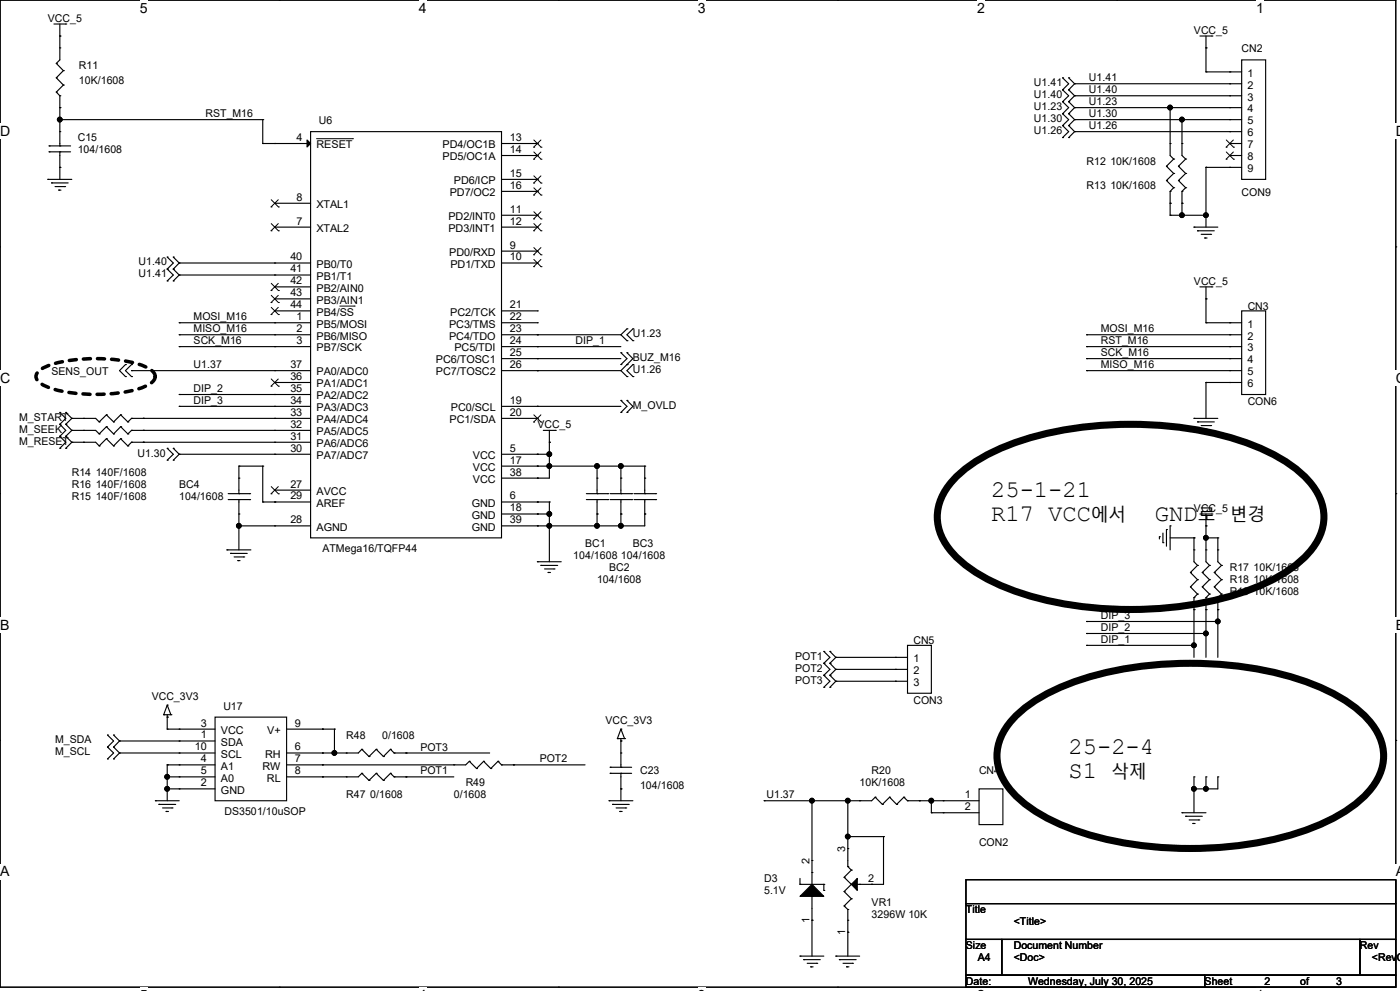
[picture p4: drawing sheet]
<svg xmlns="http://www.w3.org/2000/svg" width="420mm" height="297mm" viewBox="0 0 420 297" stroke-linecap="round" stroke-linejoin="round" font-family="sans-serif">
<path d="M0 0h418.7v295.9h-418.7z" fill="none" stroke="#000" stroke-width=".34"/>
<g fill="#fff">
<path d="M41.9 0h2.4v4.8h-2.4z"/>
<path d="M41.9 295.9h2.4v1.1h-2.4z"/>
</g>
<g fill="#000">
<circle cx="83.8" cy="0" r=".17"/>
<circle cx="83.8" cy="295.9" r=".17"/>
</g>
<g fill="#fff">
<path d="M125.6 0h2.4v4.8h-2.4z"/>
<path d="M125.6 295.9h2.4v1.1h-2.4z"/>
</g>
<g fill="#000">
<circle cx="167.5" cy="0" r=".17"/>
<circle cx="167.5" cy="295.9" r=".17"/>
</g>
<g fill="#fff">
<path d="M209.4 0h2.4v4.8h-2.4z"/>
<path d="M209.4 295.9h2.4v1.1h-2.4z"/>
</g>
<g fill="#000">
<circle cx="251.2" cy="0" r=".17"/>
<circle cx="251.2" cy="295.9" r=".17"/>
</g>
<g fill="#fff">
<path d="M293.1 0h2.4v4.8h-2.4z"/>
<path d="M293.1 295.9h2.4v1.1h-2.4z"/>
</g>
<g fill="#000">
<circle cx="335" cy="0" r=".17"/>
<circle cx="335" cy="295.9" r=".17"/>
</g>
<g fill="#fff">
<path d="M376.9 0h2.3v4.8h-2.3z"/>
<path d="M376.9 295.9h2.3v1.1h-2.3z"/>
<path d="M0 37h3.1v4.7h-3.1z"/>
<path d="M418.7 37h1.3v4.7h-1.3z"/>
<path d="M0 111h3.1v4.7h-3.1z"/>
<path d="M418.7 111h1.3v4.7h-1.3z"/>
</g>
<g fill="#000">
<circle cx="0" cy="74" r=".17"/>
<circle cx="418.7" cy="74" r=".17"/>
</g>
<g fill="#fff">
<path d="M0 184.9h2.9v4.8h-2.9z"/>
<path d="M418.7 184.9h1.3v4.8h-1.3z"/>
</g>
<g fill="#000">
<circle cx="0" cy="148" r=".17"/>
<circle cx="418.7" cy="148" r=".17"/>
</g>
<g fill="#fff">
<path d="M0 258.9h2.9v4.7h-2.9z"/>
<path d="M418.6 258.9h1.4v4.7h-1.4z"/>
</g>
<g fill="#000">
<circle cx="16.9" cy="19" r=".17"/>
<circle cx="17.9" cy="10.8" r=".17"/>
<circle cx="17.9" cy="14.4" r=".17"/>
<circle cx="19.7" cy="7.2" r=".17"/>
<circle cx="361.8" cy="14.4" r=".17"/>
<circle cx="363.6" cy="10.8" r=".17"/>
<circle cx="16.9" cy="23.3" r=".17"/>
<circle cx="16.9" cy="27.6" r=".17"/>
<circle cx="17.9" cy="28.7" r=".17"/>
<circle cx="17.9" cy="35.9" r=".17"/>
<circle cx="17.9" cy="32.3" r=".17"/>
<circle cx="17.9" cy="39.5" r=".17"/>
<circle cx="19" cy="21.2" r=".17"/>
<circle cx="19" cy="25.5" r=".17"/>
<circle cx="78.8" cy="35.9" r=".17"/>
<circle cx="318.8" cy="26.9" r=".17"/>
<circle cx="318.8" cy="30.5" r=".17"/>
<circle cx="318.8" cy="23.3" r=".17"/>
<circle cx="318.8" cy="34.1" r=".17"/>
<circle cx="318.8" cy="37.6" r=".17"/>
<circle cx="320.6" cy="26.9" r=".17"/>
<circle cx="320.6" cy="30.5" r=".17"/>
<circle cx="320.6" cy="23.3" r=".17"/>
<circle cx="320.6" cy="34.1" r=".17"/>
<circle cx="320.6" cy="37.6" r=".17"/>
<circle cx="322.4" cy="39.5" r=".17"/>
<circle cx="322.4" cy="35.9" r=".17"/>
<circle cx="322.4" cy="28.7" r=".17"/>
<circle cx="322.4" cy="25.1" r=".17"/>
<circle cx="322.4" cy="32.3" r=".17"/>
<circle cx="351" cy="32.3" r=".17"/>
<circle cx="354.6" cy="35.9" r=".17"/>
<circle cx="361.8" cy="21.5" r=".17"/>
<circle cx="368.9" cy="21.5" r=".17"/>
<circle cx="368.9" cy="39.5" r=".17"/>
<circle cx="368.9" cy="25.1" r=".17"/>
<circle cx="368.9" cy="28.7" r=".17"/>
<circle cx="368.9" cy="35.9" r=".17"/>
<circle cx="368.9" cy="32.3" r=".17"/>
<circle cx="14.4" cy="53.8" r=".17"/>
<circle cx="14.7" cy="43.7" r=".17"/>
<circle cx="14.7" cy="45.5" r=".17"/>
<circle cx="15.5" cy="54.8" r=".17"/>
<circle cx="17.6" cy="57" r=".17"/>
<circle cx="17.9" cy="50.2" r=".17"/>
<circle cx="17.9" cy="43.7" r=".17"/>
<circle cx="17.9" cy="45.5" r=".17"/>
<circle cx="19.4" cy="55.9" r=".17"/>
<circle cx="78.8" cy="43" r=".17"/>
<circle cx="82.4" cy="43" r=".17"/>
<circle cx="161.2" cy="53.8" r=".17"/>
<circle cx="161.2" cy="57.4" r=".17"/>
<circle cx="161.2" cy="43" r=".17"/>
<circle cx="161.2" cy="46.6" r=".17"/>
<circle cx="318.8" cy="41.2" r=".17"/>
<circle cx="320.6" cy="41.2" r=".17"/>
<circle cx="349.9" cy="54.1" r=".17"/>
<circle cx="349.9" cy="49.8" r=".17"/>
<circle cx="351" cy="57.4" r=".17"/>
<circle cx="351" cy="43" r=".17"/>
<circle cx="352.1" cy="52" r=".17"/>
<circle cx="352.1" cy="56.3" r=".17"/>
<circle cx="352.1" cy="47.7" r=".17"/>
<circle cx="353.5" cy="54.1" r=".17"/>
<circle cx="353.5" cy="49.8" r=".17"/>
<circle cx="354.6" cy="57.4" r=".17"/>
<circle cx="354.6" cy="43" r=".17"/>
<circle cx="355.7" cy="52" r=".17"/>
<circle cx="355.7" cy="56.3" r=".17"/>
<circle cx="355.7" cy="47.7" r=".17"/>
<circle cx="361.8" cy="50.2" r=".17"/>
<circle cx="368.9" cy="43" r=".17"/>
<circle cx="368.9" cy="46.6" r=".17"/>
<circle cx="368.9" cy="50.2" r=".17"/>
<circle cx="50.2" cy="77" r=".17"/>
<circle cx="52" cy="77" r=".17"/>
<circle cx="53.8" cy="78.8" r=".17"/>
<circle cx="82.4" cy="68.1" r=".17"/>
<circle cx="82.4" cy="78.8" r=".17"/>
<circle cx="82.4" cy="60.9" r=".17"/>
<circle cx="161.2" cy="75.3" r=".17"/>
<circle cx="161.2" cy="78.8" r=".17"/>
<circle cx="161.2" cy="68.1" r=".17"/>
<circle cx="161.2" cy="64.5" r=".17"/>
<circle cx="351" cy="64.5" r=".17"/>
<circle cx="351" cy="60.9" r=".17"/>
<circle cx="354.6" cy="64.5" r=".17"/>
<circle cx="354.6" cy="60.9" r=".17"/>
<circle cx="358.2" cy="68.1" r=".17"/>
<circle cx="359.2" cy="69.2" r=".17"/>
<circle cx="361.4" cy="71.3" r=".17"/>
<circle cx="361.8" cy="64.5" r=".17"/>
<circle cx="363.2" cy="70.2" r=".17"/>
<circle cx="50.2" cy="84.2" r=".17"/>
<circle cx="50.2" cy="80.6" r=".17"/>
<circle cx="52" cy="84.2" r=".17"/>
<circle cx="52" cy="80.6" r=".17"/>
<circle cx="53.8" cy="96.7" r=".17"/>
<circle cx="53.8" cy="82.4" r=".17"/>
<circle cx="82.4" cy="89.6" r=".17"/>
<circle cx="82.4" cy="82.4" r=".17"/>
<circle cx="82.4" cy="86" r=".17"/>
<circle cx="82.4" cy="96.7" r=".17"/>
<circle cx="82.4" cy="93.2" r=".17"/>
<circle cx="161.2" cy="96.7" r=".17"/>
<circle cx="161.2" cy="93.2" r=".17"/>
<circle cx="188.1" cy="98.6" r=".17"/>
<circle cx="189.9" cy="98.6" r=".17"/>
<circle cx="361.8" cy="89.6" r=".17"/>
<circle cx="361.8" cy="96.7" r=".17"/>
<circle cx="363.6" cy="86" r=".17"/>
<circle cx="368.9" cy="96.7" r=".17"/>
<circle cx="37.6" cy="112.9" r=".17"/>
<circle cx="37.6" cy="109.3" r=".17"/>
<circle cx="39.5" cy="111.1" r=".17"/>
<circle cx="39.5" cy="109.3" r=".17"/>
<circle cx="39.5" cy="112.9" r=".17"/>
<circle cx="53.8" cy="103.9" r=".17"/>
<circle cx="53.8" cy="100.3" r=".17"/>
<circle cx="53.8" cy="118.2" r=".17"/>
<circle cx="82.4" cy="118.2" r=".17"/>
<circle cx="82.4" cy="103.9" r=".17"/>
<circle cx="82.4" cy="111.1" r=".17"/>
<circle cx="82.4" cy="100.3" r=".17"/>
<circle cx="82.4" cy="114.6" r=".17"/>
<circle cx="161.2" cy="107.5" r=".17"/>
<circle cx="161.2" cy="103.9" r=".17"/>
<circle cx="161.2" cy="111.1" r=".17"/>
<circle cx="161.2" cy="100.3" r=".17"/>
<circle cx="186.3" cy="105.7" r=".17"/>
<circle cx="186.3" cy="109.3" r=".17"/>
<circle cx="188.1" cy="102.1" r=".17"/>
<circle cx="188.1" cy="109.3" r=".17"/>
<circle cx="188.1" cy="112.9" r=".17"/>
<circle cx="188.1" cy="105.7" r=".17"/>
<circle cx="189.9" cy="112.9" r=".17"/>
<circle cx="189.9" cy="109.3" r=".17"/>
<circle cx="189.9" cy="102.1" r=".17"/>
<circle cx="326" cy="100.3" r=".17"/>
<circle cx="326" cy="103.9" r=".17"/>
<circle cx="326" cy="107.5" r=".17"/>
<circle cx="326" cy="111.1" r=".17"/>
<circle cx="361.8" cy="114.6" r=".17"/>
<circle cx="368.9" cy="100.3" r=".17"/>
<circle cx="368.9" cy="103.9" r=".17"/>
<circle cx="368.9" cy="107.5" r=".17"/>
<circle cx="368.9" cy="114.6" r=".17"/>
<circle cx="368.9" cy="111.1" r=".17"/>
<circle cx="17.9" cy="123.6" r=".17"/>
<circle cx="17.9" cy="127.2" r=".17"/>
<circle cx="17.9" cy="130.8" r=".17"/>
<circle cx="17.9" cy="134.4" r=".17"/>
<circle cx="19.7" cy="130.8" r=".17"/>
<circle cx="19.7" cy="127.2" r=".17"/>
<circle cx="19.7" cy="134.4" r=".17"/>
<circle cx="19.7" cy="123.6" r=".17"/>
<circle cx="21.5" cy="132.5" r=".17"/>
<circle cx="21.5" cy="129" r=".17"/>
<circle cx="21.5" cy="125.4" r=".17"/>
<circle cx="25.1" cy="132.5" r=".17"/>
<circle cx="25.1" cy="129" r=".17"/>
<circle cx="25.1" cy="125.4" r=".17"/>
<circle cx="29.8" cy="133.6" r=".17"/>
<circle cx="29.8" cy="130" r=".17"/>
<circle cx="29.8" cy="126.4" r=".17"/>
<circle cx="31.9" cy="124.3" r=".17"/>
<circle cx="31.9" cy="127.9" r=".17"/>
<circle cx="31.9" cy="131.5" r=".17"/>
<circle cx="34.1" cy="126.4" r=".17"/>
<circle cx="34.1" cy="130" r=".17"/>
<circle cx="34.1" cy="133.6" r=".17"/>
<circle cx="36.2" cy="124.3" r=".17"/>
<circle cx="36.2" cy="131.5" r=".17"/>
<circle cx="36.2" cy="127.9" r=".17"/>
<circle cx="38.4" cy="133.6" r=".17"/>
<circle cx="38.4" cy="126.4" r=".17"/>
<circle cx="38.4" cy="130" r=".17"/>
<circle cx="39.5" cy="132.5" r=".17"/>
<circle cx="39.5" cy="129" r=".17"/>
<circle cx="39.5" cy="125.4" r=".17"/>
<circle cx="43" cy="125.4" r=".17"/>
<circle cx="43" cy="132.5" r=".17"/>
<circle cx="43" cy="129" r=".17"/>
<circle cx="50.2" cy="134.4" r=".17"/>
<circle cx="50.2" cy="137.9" r=".17"/>
<circle cx="52" cy="137.9" r=".17"/>
<circle cx="52" cy="134.4" r=".17"/>
<circle cx="53.8" cy="121.8" r=".17"/>
<circle cx="53.8" cy="136.1" r=".17"/>
<circle cx="71.7" cy="139.7" r=".17"/>
<circle cx="78.8" cy="139.7" r=".17"/>
<circle cx="82.4" cy="121.8" r=".17"/>
<circle cx="82.4" cy="125.4" r=".17"/>
<circle cx="82.4" cy="132.5" r=".17"/>
<circle cx="82.4" cy="129" r=".17"/>
<circle cx="82.4" cy="136.1" r=".17"/>
<circle cx="161.2" cy="136.1" r=".17"/>
<circle cx="161.2" cy="139.7" r=".17"/>
<circle cx="161.2" cy="121.8" r=".17"/>
<circle cx="161.2" cy="125.4" r=".17"/>
<circle cx="164.8" cy="132.5" r=".17"/>
<circle cx="164.8" cy="139.7" r=".17"/>
<circle cx="164.8" cy="136.1" r=".17"/>
<circle cx="166.6" cy="129" r=".17"/>
<circle cx="179.1" cy="139.7" r=".17"/>
<circle cx="186.3" cy="123.6" r=".17"/>
<circle cx="186.3" cy="120" r=".17"/>
<circle cx="186.3" cy="139.7" r=".17"/>
<circle cx="188.1" cy="123.6" r=".17"/>
<circle cx="188.1" cy="120" r=".17"/>
<circle cx="193.4" cy="139.7" r=".17"/>
<circle cx="358.2" cy="125.4" r=".17"/>
<circle cx="359.2" cy="126.4" r=".17"/>
<circle cx="361.4" cy="128.6" r=".17"/>
<circle cx="363.2" cy="127.6" r=".17"/>
<circle cx="71.7" cy="149.7" r=".17"/>
<circle cx="71.7" cy="143.3" r=".17"/>
<circle cx="71.7" cy="148" r=".17"/>
<circle cx="71.7" cy="154.1" r=".17"/>
<circle cx="71.7" cy="157.6" r=".17"/>
<circle cx="74.9" cy="148" r=".17"/>
<circle cx="74.9" cy="149.7" r=".17"/>
<circle cx="78.8" cy="150.5" r=".17"/>
<circle cx="82.4" cy="146.9" r=".17"/>
<circle cx="82.4" cy="150.5" r=".17"/>
<circle cx="82.4" cy="157.6" r=".17"/>
<circle cx="161.2" cy="150.5" r=".17"/>
<circle cx="161.2" cy="157.6" r=".17"/>
<circle cx="161.2" cy="143.3" r=".17"/>
<circle cx="161.2" cy="154.1" r=".17"/>
<circle cx="164.8" cy="154.1" r=".17"/>
<circle cx="164.8" cy="150.5" r=".17"/>
<circle cx="164.8" cy="157.6" r=".17"/>
<circle cx="179.1" cy="143.3" r=".17"/>
<circle cx="179.1" cy="154.1" r=".17"/>
<circle cx="179.1" cy="157.6" r=".17"/>
<circle cx="179.1" cy="149.7" r=".17"/>
<circle cx="179.1" cy="148" r=".17"/>
<circle cx="182.3" cy="149.7" r=".17"/>
<circle cx="182.3" cy="148" r=".17"/>
<circle cx="186.3" cy="157.6" r=".17"/>
<circle cx="186.3" cy="148" r=".17"/>
<circle cx="186.3" cy="149.7" r=".17"/>
<circle cx="186.3" cy="143.3" r=".17"/>
<circle cx="186.3" cy="154.1" r=".17"/>
<circle cx="189.5" cy="149.7" r=".17"/>
<circle cx="189.5" cy="148" r=".17"/>
<circle cx="193.4" cy="154.1" r=".17"/>
<circle cx="193.4" cy="148" r=".17"/>
<circle cx="193.4" cy="143.3" r=".17"/>
<circle cx="193.4" cy="149.7" r=".17"/>
<circle cx="196.7" cy="148" r=".17"/>
<circle cx="196.7" cy="149.7" r=".17"/>
<circle cx="349.9" cy="158.7" r=".17"/>
<circle cx="351" cy="157.6" r=".17"/>
<circle cx="361.8" cy="157.6" r=".17"/>
<circle cx="363.6" cy="154.1" r=".17"/>
<circle cx="68.1" cy="164.8" r=".17"/>
<circle cx="69.2" cy="165.9" r=".17"/>
<circle cx="71.3" cy="168" r=".17"/>
<circle cx="73.1" cy="166.9" r=".17"/>
<circle cx="161.2" cy="168.4" r=".17"/>
<circle cx="162.3" cy="169.5" r=".17"/>
<circle cx="164.4" cy="171.6" r=".17"/>
<circle cx="166.2" cy="170.5" r=".17"/>
<circle cx="347.8" cy="160.9" r=".17"/>
<circle cx="348.9" cy="162.6" r=".17"/>
<circle cx="357.1" cy="171.6" r=".17"/>
<circle cx="357.1" cy="175.9" r=".17"/>
<circle cx="358.2" cy="161.2" r=".17"/>
<circle cx="358.2" cy="164.8" r=".17"/>
<circle cx="358.2" cy="179.1" r=".17"/>
<circle cx="359.2" cy="169.5" r=".17"/>
<circle cx="359.2" cy="178.1" r=".17"/>
<circle cx="359.2" cy="173.7" r=".17"/>
<circle cx="360.7" cy="171.6" r=".17"/>
<circle cx="360.7" cy="175.9" r=".17"/>
<circle cx="361.8" cy="179.1" r=".17"/>
<circle cx="361.8" cy="164.8" r=".17"/>
<circle cx="361.8" cy="161.2" r=".17"/>
<circle cx="362.8" cy="173.7" r=".17"/>
<circle cx="362.8" cy="169.5" r=".17"/>
<circle cx="362.8" cy="178.1" r=".17"/>
<circle cx="364.3" cy="171.6" r=".17"/>
<circle cx="364.3" cy="175.9" r=".17"/>
<circle cx="365.3" cy="161.2" r=".17"/>
<circle cx="365.3" cy="179.1" r=".17"/>
<circle cx="365.3" cy="164.8" r=".17"/>
<circle cx="366.4" cy="169.5" r=".17"/>
<circle cx="366.4" cy="173.7" r=".17"/>
<circle cx="366.4" cy="178.1" r=".17"/>
<circle cx="247.1" cy="195.2" r=".17"/>
<circle cx="247.1" cy="198.8" r=".17"/>
<circle cx="249" cy="195.2" r=".17"/>
<circle cx="249" cy="198.8" r=".17"/>
<circle cx="250.7" cy="197" r=".17"/>
<circle cx="268.6" cy="197" r=".17"/>
<circle cx="326" cy="193.4" r=".17"/>
<circle cx="326" cy="186.3" r=".17"/>
<circle cx="326" cy="189.9" r=".17"/>
<circle cx="358.2" cy="182.7" r=".17"/>
<circle cx="358.2" cy="193.4" r=".17"/>
<circle cx="361.8" cy="182.7" r=".17"/>
<circle cx="361.8" cy="189.9" r=".17"/>
<circle cx="365.3" cy="186.3" r=".17"/>
<circle cx="365.3" cy="182.7" r=".17"/>
<circle cx="49.1" cy="214.2" r=".17"/>
<circle cx="50.2" cy="214.9" r=".17"/>
<circle cx="50.2" cy="218.5" r=".17"/>
<circle cx="50.2" cy="211.3" r=".17"/>
<circle cx="51.3" cy="214.2" r=".17"/>
<circle cx="53.8" cy="218.5" r=".17"/>
<circle cx="96.7" cy="218.5" r=".17"/>
<circle cx="100.3" cy="218.5" r=".17"/>
<circle cx="186.3" cy="218.5" r=".17"/>
<circle cx="247.1" cy="202.4" r=".17"/>
<circle cx="247.1" cy="206" r=".17"/>
<circle cx="249" cy="202.4" r=".17"/>
<circle cx="249" cy="206" r=".17"/>
<circle cx="250.7" cy="200.6" r=".17"/>
<circle cx="250.7" cy="204.2" r=".17"/>
<circle cx="268.6" cy="204.2" r=".17"/>
<circle cx="268.6" cy="200.6" r=".17"/>
<circle cx="0" cy="221.9" r=".17"/>
<circle cx="32.3" cy="220.3" r=".17"/>
<circle cx="32.3" cy="223.9" r=".17"/>
<circle cx="32.3" cy="227.5" r=".17"/>
<circle cx="34.1" cy="223.9" r=".17"/>
<circle cx="34.1" cy="227.5" r=".17"/>
<circle cx="34.1" cy="220.3" r=".17"/>
<circle cx="35.9" cy="222.1" r=".17"/>
<circle cx="35.9" cy="225.7" r=".17"/>
<circle cx="46.6" cy="240" r=".17"/>
<circle cx="50.2" cy="232.8" r=".17"/>
<circle cx="50.2" cy="229.2" r=".17"/>
<circle cx="50.2" cy="236.4" r=".17"/>
<circle cx="53.8" cy="236.4" r=".17"/>
<circle cx="53.8" cy="232.8" r=".17"/>
<circle cx="53.8" cy="225.7" r=".17"/>
<circle cx="53.8" cy="222.1" r=".17"/>
<circle cx="53.8" cy="229.2" r=".17"/>
<circle cx="96.7" cy="229.2" r=".17"/>
<circle cx="96.7" cy="232.8" r=".17"/>
<circle cx="96.7" cy="225.7" r=".17"/>
<circle cx="100.3" cy="225.7" r=".17"/>
<circle cx="103.9" cy="225.7" r=".17"/>
<circle cx="103.9" cy="232.8" r=".17"/>
<circle cx="108.5" cy="231.8" r=".17"/>
<circle cx="108.5" cy="224.6" r=".17"/>
<circle cx="110.7" cy="226.7" r=".17"/>
<circle cx="110.7" cy="233.9" r=".17"/>
<circle cx="112.9" cy="231.8" r=".17"/>
<circle cx="112.9" cy="224.6" r=".17"/>
<circle cx="115" cy="226.7" r=".17"/>
<circle cx="115" cy="233.9" r=".17"/>
<circle cx="117.1" cy="231.8" r=".17"/>
<circle cx="117.1" cy="224.6" r=".17"/>
<circle cx="118.2" cy="225.7" r=".17"/>
<circle cx="118.2" cy="232.8" r=".17"/>
<circle cx="121.8" cy="225.7" r=".17"/>
<circle cx="121.8" cy="232.8" r=".17"/>
<circle cx="136.1" cy="229.2" r=".17"/>
<circle cx="140.8" cy="228.2" r=".17"/>
<circle cx="143" cy="230.3" r=".17"/>
<circle cx="145.1" cy="228.2" r=".17"/>
<circle cx="147.2" cy="230.3" r=".17"/>
<circle cx="149.4" cy="228.2" r=".17"/>
<circle cx="150.5" cy="229.2" r=".17"/>
<circle cx="154.1" cy="229.2" r=".17"/>
<circle cx="182.7" cy="240" r=".17"/>
<circle cx="183" cy="231.8" r=".17"/>
<circle cx="183" cy="230" r=".17"/>
<circle cx="185.2" cy="221.4" r=".17"/>
<circle cx="186.3" cy="222.1" r=".17"/>
<circle cx="186.3" cy="231.8" r=".17"/>
<circle cx="186.3" cy="236.4" r=".17"/>
<circle cx="186.3" cy="225.7" r=".17"/>
<circle cx="186.3" cy="230" r=".17"/>
<circle cx="187.4" cy="221.4" r=".17"/>
<circle cx="229.2" cy="240" r=".17"/>
<circle cx="243.6" cy="240" r=".17"/>
<circle cx="254.3" cy="240" r=".17"/>
<circle cx="257.9" cy="240" r=".17"/>
<circle cx="262.6" cy="238.9" r=".17"/>
<circle cx="266.9" cy="238.9" r=".17"/>
<circle cx="271.1" cy="238.9" r=".17"/>
<circle cx="272.2" cy="240" r=".17"/>
<circle cx="275.8" cy="240" r=".17"/>
<circle cx="279.4" cy="240" r=".17"/>
<circle cx="283" cy="240" r=".17"/>
<circle cx="358.2" cy="236.4" r=".17"/>
<circle cx="358.2" cy="232.8" r=".17"/>
<circle cx="361.8" cy="236.4" r=".17"/>
<circle cx="361.8" cy="232.8" r=".17"/>
<circle cx="365.3" cy="232.8" r=".17"/>
<circle cx="418.7" cy="221.9" r=".17"/>
<circle cx="47.7" cy="241.1" r=".17"/>
<circle cx="49.8" cy="243.2" r=".17"/>
<circle cx="51.6" cy="242.1" r=".17"/>
<circle cx="183.8" cy="241.1" r=".17"/>
<circle cx="185.9" cy="243.2" r=".17"/>
<circle cx="187.7" cy="242.1" r=".17"/>
<circle cx="243.6" cy="257.9" r=".17"/>
<circle cx="254.3" cy="250.7" r=".17"/>
<circle cx="254.3" cy="254.3" r=".17"/>
<circle cx="254.3" cy="259.7" r=".17"/>
<circle cx="264.7" cy="241.1" r=".17"/>
<circle cx="265" cy="250.7" r=".17"/>
<circle cx="269" cy="241.1" r=".17"/>
<circle cx="279.4" cy="243.6" r=".17"/>
<circle cx="283" cy="243.6" r=".17"/>
<circle cx="354.6" cy="243.6" r=".17"/>
<circle cx="355.7" cy="244.6" r=".17"/>
<circle cx="357.8" cy="246.8" r=".17"/>
<circle cx="359.6" cy="245.7" r=".17"/>
<circle cx="240" cy="265" r=".17"/>
<circle cx="243.6" cy="268.6" r=".17"/>
<circle cx="243.6" cy="275.8" r=".17"/>
<circle cx="243.6" cy="261.5" r=".17"/>
<circle cx="247.1" cy="265" r=".17"/>
<circle cx="247.1" cy="266.9" r=".17"/>
<circle cx="253.2" cy="262.9" r=".17"/>
<circle cx="253.2" cy="267.2" r=".17"/>
<circle cx="253.2" cy="271.5" r=".17"/>
<circle cx="254.3" cy="275.8" r=".17"/>
<circle cx="254.3" cy="279.4" r=".17"/>
<circle cx="254.3" cy="272.6" r=".17"/>
<circle cx="255.4" cy="260.8" r=".17"/>
<circle cx="255.4" cy="265" r=".17"/>
<circle cx="255.4" cy="269.4" r=".17"/>
<circle cx="257.9" cy="265" r=".17"/>
<circle cx="261.5" cy="265" r=".17"/>
<circle cx="240" cy="286.6" r=".17"/>
<circle cx="241.1" cy="287.6" r=".17"/>
<circle cx="243.2" cy="289.8" r=".17"/>
<circle cx="245" cy="288.7" r=".17"/>
<circle cx="250.7" cy="286.6" r=".17"/>
<circle cx="251.8" cy="287.6" r=".17"/>
<circle cx="254" cy="289.8" r=".17"/>
<circle cx="255.7" cy="288.7" r=".17"/>
</g>
<path d="M11.8 111a22.5 22.5 0 0 1 10.8-3.2 45.6 45.6 0 0 1 21.2 2.2 4.2 4.2 0 0 1 2.8 2.8 4.9 4.9 0 0 1-4 3.4 49.5 49.5 0 0 1-27.9 0 4.9 4.9 0 0 1-3.9-3.4l.1-.6z" fill="none" stroke="#000" stroke-width="1.1" stroke-dasharray="2.1"/>
<path d="M287.3 142.5a57.5 57.5 0 0 1 25.9-12.4 113.1 113.1 0 0 1 61.4 2.9 44.7 44.7 0 0 1 18 11.1 15.1 15.1 0 0 1 0 21.6 44.7 44.7 0 0 1-18 11.2 111.5 111.5 0 0 1-70.9 0 44.7 44.7 0 0 1-18-11.2 15.1 15.1 0 0 1 0-21.6zM305.2 214.1a57.5 57.5 0 0 1 25.9-12.4 113.1 113.1 0 0 1 61.4 2.9 44.7 44.7 0 0 1 18 11.1 15.1 15.1 0 0 1 0 21.6 44.7 44.7 0 0 1-18 11.2 111.5 111.5 0 0 1-70.9 0 44.7 44.7 0 0 1-18-11.2 15.1 15.1 0 0 1 0-21.6z" fill="none" stroke="#000" stroke-width="2.1"/>
<g fill="none" stroke="#000" stroke-width=".34">
<path d="M16.2 7.2h3.5M17.9 7.2v10.7l-1 1.1 2.1 2.2-2.1 2.1 2.1 2.2-2.1 2.1 1 1.1v15M360 10.8h3.6M361.8 10.8v10.7h10.7M372.5 17.9h7.2v35.9h-7.2zM17.9 35.9h60.9v7.1h14.4M93.2 39.5h57.3v121.7h-57.3zM318.8 23.3l1.8 1.8-1.8 1.8 1.8 1.8-1.8 1.8 1.8 1.8-1.8 1.8 1.8 1.8-1.8 1.7 1.8 1.9-1.8 1.7M320.6 23.3l1.8 1.8M322.4 35.9h50.1M322.4 25.1h50.1M322.4 28.7h50.1"/>
<path d="M322.4 32.3h50.1M322.4 39.5h50.1M322.4 28.7l-1.8 1.8 1.8 1.8M322.4 25.1l-1.8 1.8 1.8 1.8M322.4 32.3l-1.8 1.8 1.8 1.8M322.4 35.9l-1.8 1.7 1.8 1.9M322.4 39.5l-1.8 1.7M351 32.3v14.3l1.1 1.1-2.2 2.1 2.2 2.2-2.2 2.1 2.2 2.2-1.1 1.1v7.1h10.8M354.6 35.9v10.7l1.1 1.1-2.2 2.1 2.2 2.2-2.2 2.1 2.2 2.2-1.1 1.1v7.1M14.4 53.8h7.1M14.7 45.5h6.5M14.7 43.7h6.5"/>
<path d="M15.5 54.8h4.9M16.5 55.9h2.9M17.6 57h.7M17.9 45.5v8.3M150.5 43h10.7M150.5 53.8h10.7M150.5 46.6h10.7M150.5 57.4h10.7M368.9 43h3.6M368.9 46.6h3.6M372.5 50.2h-10.7v17.9M50.2 77l1.8 1.8-1.8 1.8 1.8 1.8-1.8 1.8"/>
<path d="M52 77l1.8 1.8M53.8 78.8h39.4M53.8 78.8l-1.8 1.8 1.8 1.8M82.4 68.1h10.8M82.4 60.9h10.8M150.5 78.8h10.7M150.5 64.5h10.7M150.5 68.1h10.7M150.5 75.3h10.7M358.2 68.1h7.1M359.2 69.2h5.1M360.3 70.2h2.9"/>
<path d="M361.4 71.3h.7M53.8 96.7h39.4M53.8 82.4h39.4M53.8 82.4l-1.8 1.8M82.4 86h10.8M82.4 93.2h10.8M82.4 89.6h10.8M150.5 96.7h10.7M150.5 93.2h10.7M188.1 98.6l-1.8 1.7M189.9 98.6l-1.8 1.7 1.8 1.8M360 86h3.6"/>
<path d="M361.8 86v10.7h10.7M372.5 93.2h7.2v25h-7.2zM37.6 109.3l-1.7 1.8 1.7 1.8M39.5 111.1h53.7M39.5 109.3l-1.9 1.8 1.9 1.8M53.8 100.3h39.4M53.8 103.9h39.4M53.8 118.2h39.4M82.4 114.6h10.8M150.5 100.3h35.8M150.5 103.9h35.8M150.5 107.5h35.8"/>
<path d="M150.5 111.1h35.8M186.3 100.3l1.8 1.8M186.3 111.1l1.8 1.8M186.3 105.7l1.8 1.8-1.8 1.8M188.1 105.7l1.8 1.8-3.6 3.6M189.9 109.3l-1.8 1.8 1.8 1.8M326 100.3h46.5M326 103.9h46.5M326 107.5h46.5M326 111.1h46.5M372.5 114.6h-10.7v10.8M17.9 123.6l1.8 1.8-1.8 1.8 1.8 1.8-1.8 1.8 1.8 1.7-1.8 1.9"/>
<path d="M19.7 123.6l1.8 1.8M21.5 125.4h7.2l1.1 1 2.1-2.1 2.2 2.1 2.1-2.1 2.2 2.1 1.1-1h53.7M21.5 129h7.2l1.1 1 2.1-2.1 2.2 2.1 2.1-2.1 2.2 2.1 1.1-1h53.7M21.5 132.5h7.2l1.1 1.1 2.1-2.1 2.2 2.1 2.1-2.1 2.2 2.1 1.1-1.1h53.7M21.5 129l-1.8 1.8 1.8 1.7M21.5 125.4l-1.8 1.8 1.8 1.8M21.5 132.5l-1.8 1.9M50.2 134.4l1.8 1.7-1.8 1.8M52 134.4l1.8 1.7M53.8 136.1h39.4M53.8 121.8h39.4M53.8 136.1l-1.8 1.8"/>
<path d="M150.5 136.1h14.3M150.5 139.7h42.9v8.3M150.5 121.8h35.8M150.5 125.4h10.7M163 129h3.6M164.8 129v14.3h-14.3M179.1 139.7v8.3M186.3 139.7v8.3M186.3 120l1.8 1.8-1.8 1.8M188.1 120l1.8 1.8-1.8 1.8M358.2 125.4h7.1M359.2 126.4h5.1"/>
<path d="M360.3 127.6h2.9M361.4 128.6h.7M68.5 148h6.4M68.5 149.7h6.4M71.7 157.6h21.5M71.7 148v-8.3h7.1v10.8h14.4M71.7 149.7v15.1M82.4 146.9h10.8M150.5 150.5h14.3v17.9M150.5 154.1h14.3M175.9 148h6.4M175.9 149.7h6.4"/>
<path d="M179.1 149.7v7.9M183 148h6.5M183 149.7h6.5M186.3 149.7v7.9M190.2 148h6.5M190.2 149.7h6.5M193.4 149.7v7.9h-42.9M348.9 159.8v2.8M349.9 158.7v5M351 157.6v7.2M360 154.1h3.6M361.8 154.1v14.3l1 1.1-2.1 2.1 2.1 2.1-2.1 2.2 2.1 2.2-1 1v17.9"/>
<path d="M68.1 164.8h7.2M69.2 165.9h5M70.2 166.9h2.9M71.3 168h.7M161.2 168.4h7.2M162.3 169.5h5M163.4 170.5h2.8M164.4 171.6h.7M347.8 160.9v.6M351 161.2h7.2v7.2l1 1.1-2.1 2.1 2.1 2.1-2.1 2.2 2.1 2.2-1 1v17.9M361.8 161.2h3.5v7.2l1.1 1.1-2.1 2.1 2.1 2.1-2.1 2.2 2.1 2.2-1.1 1v17.9M247.1 195.2l1.9 1.8-1.9 1.8 1.9 1.8-1.9 1.8 1.9 1.8-1.9 1.8"/>
<path d="M249 195.2l1.7 1.8M250.7 197h21.5M250.7 197l-1.7 1.8 1.7 1.8M272.2 193.4h7.2v14.4h-7.2zM326 193.4h32.2M326 189.9h35.8M326 186.3h39.3M50.2 214.2v4.3h14.3M50.2 211.3l1.1 2.9h-2.2zM64.5 214.9h21.5v25.1h-21.5zM86 218.5h14.3v7.2M186.3 218.5l1.1 2.9h-2.2z"/>
<path d="M250.7 204.2h21.5M250.7 200.6h21.5M250.7 200.6l-1.7 1.8 1.7 1.8M250.7 204.2l-1.7 1.8M32.3 220.3l1.8 1.8-1.8 1.8 1.8 1.8-1.8 1.8M34.1 220.3l1.8 1.8M35.9 225.7h28.6M35.9 222.1h28.6M35.9 222.1l-1.8 1.8 1.8 1.8M35.9 225.7l-1.8 1.8M46.6 240h7.2M50.2 236.4h14.3"/>
<path d="M50.2 232.8h14.3M64.5 229.2h-14.3v10.8M86 225.7h21.5l1-1.1 2.2 2.1 2.2-2.1 2.1 2.1 2.1-2.1 1.1 1.1h28.7M86 229.2h53.7l1.1-1 2.2 2.1 2.1-2.1 2.1 2.1 2.2-2.1 1.1 1h25M86 232.8h21.5l1-1 2.2 2.1 2.2-2.1 2.1 2.1 2.1-2.1 1.1 1h17.9M182.7 240h7.2M183 231.8h6.5M183 230h6.5M186.3 221.4v8.6M186.3 231.8v8.2M229.2 240h32.3l1.1-1.1 2.1 2.2 2.2-2.2 2.1 2.2 2.1-2.2 1.1 1.1h21.5M243.6 240v25"/>
<path d="M254.3 240v19.7l1.1 1.1-2.2 2.1 2.2 2.1-2.2 2.2 2.2 2.2-2.2 2.1 1.1 1.1v14M279.4 240v3.6h14.3M293.7 236.4h7.2v10.7h-7.2zM358.2 232.8v10.8M361.8 232.8v3.6M365.3 232.8v3.6h-7.1M47.7 241.1h5M48.8 242.1h2.8M49.8 243.2h.7M183.8 241.1h5M184.8 242.1h2.9M185.9 243.2h.7"/>
<path d="M254.3 250.7h10.7v14.3h-7.8M354.6 243.6h7.2M355.7 244.6h5M356.7 245.7h2.9M357.8 246.8h.7M240 263.3v1.7h7.1v1.9M243.6 268.6v18M289.8 263.7h128.9v7.1h-128.9zM289.8 270.8h128.9v10.8h-128.9zM240 286.6h7.1M241.1 287.6h5M242.1 288.7h2.9"/>
<path d="M243.2 289.8h.7M250.7 286.6h7.2M251.8 287.6h5M252.9 288.7h2.8M254 289.8h.7M289.8 281.6h10.7v10.7h-10.7zM289.8 292.3h71.6v3.6h-71.6zM300.5 281.6h107.5v10.7h-107.5zM361.4 292.3h57.3v3.6h-57.3zM408 281.6h10.7v10.7h-10.7z"/>
</g>
<g fill="#000" stroke="#000" stroke-width=".34">
<path d="M92.1 42l1.1 1-1.1 1.1zM240 268.6l3.6-3.6 3.5 3.6zM257.2 263.3v3.6l-1.8-1.9z"/>
<circle cx="17.9" cy="35.8" r=".7"/>
<circle cx="351" cy="32.2" r=".7"/>
<circle cx="354.6" cy="35.8" r=".7"/>
<circle cx="354.6" cy="64.5" r=".7"/>
<circle cx="361.8" cy="64.5" r=".7"/>
<circle cx="164.8" cy="136.1" r=".7"/>
<circle cx="164.8" cy="139.7" r=".7"/>
<circle cx="179.1" cy="139.7" r=".7"/>
<circle cx="186.2" cy="139.7" r=".7"/>
<circle cx="71.6" cy="157.6" r=".7"/>
<circle cx="164.8" cy="157.6" r=".7"/>
<circle cx="164.8" cy="154" r=".7"/>
<circle cx="179.1" cy="157.6" r=".7"/>
<circle cx="186.2" cy="157.6" r=".7"/>
<circle cx="361.8" cy="161.2" r=".7"/>
<circle cx="358.2" cy="193.4" r=".7"/>
<circle cx="361.8" cy="189.8" r=".7"/>
<circle cx="365.3" cy="186.2" r=".7"/>
<circle cx="50.1" cy="232.8" r=".7"/>
<circle cx="50.1" cy="236.4" r=".7"/>
<circle cx="100.3" cy="225.7" r=".7"/>
<circle cx="243.6" cy="240" r=".7"/>
<circle cx="254.3" cy="240" r=".7"/>
<circle cx="279.4" cy="240" r=".7"/>
<circle cx="358.2" cy="236.4" r=".7"/>
<circle cx="361.8" cy="236.4" r=".7"/>
<circle cx="254.3" cy="250.7" r=".7"/>
</g>
<g fill="none" stroke="#000" stroke-width=".3">
<path d="M81.4 59.9l2.1 2.1M83.5 59.9l-2.2 2.1M95 41.6h10.7M105.7 41.6h.1M160.1 44.1h.1M160.1 47.7h.1M160.1 54.9h.1M160.1 58.5h.1M160.1 42l2.2 2.1M160.1 45.6l2.2 2.1M160.1 52.7l2.2 2.2M160.1 56.3l2.2 2.2"/>
<path d="M162.3 42l-2.2 2.1M162.3 45.6l-2.2 2.1M162.3 52.7l-2.2 2.2M162.3 56.3l-2.2 2.2M162.3 44.1h.1M162.3 47.7h.1M162.3 54.9h.1M162.3 58.5h.1M367.8 44.1h.1M367.8 47.7h.1M367.9 42l2.1 2.1M367.9 45.6l2.1 2.1"/>
<path d="M370 42l-2.2 2.1M370 45.6l-2.2 2.1M370 44.1h.1M370 47.7h.1M81.3 62h.1M81.3 69.2h.1M81.4 67l2.1 2.2M83.5 67l-2.2 2.2M83.5 62h.1M83.5 69.2h.1M160.1 76.4h.1M160.1 79.9h.1"/>
<path d="M160.1 65.6h.1M160.1 69.2h.1M160.1 74.2l2.2 2.2M160.1 77.8l2.2 2.1M160.1 63.5l2.2 2.1M160.1 67l2.2 2.2M162.3 67l-2.2 2.2M162.3 74.2l-2.2 2.2M162.3 77.8l-2.2 2.1M162.3 63.5l-2.2 2.1M162.3 76.4h.1M162.3 79.9h.1"/>
<path d="M162.3 65.6h.1M162.3 69.2h.1M81.3 87.1h.1M81.3 90.7h.1M81.3 94.3h.1M81.4 84.9l2.1 2.2M81.4 88.5l2.1 2.2M81.4 92.1l2.1 2.2M83.5 84.9l-2.2 2.2M83.5 88.5l-2.2 2.2M83.5 92.1l-2.2 2.2M83.5 87.1h.1"/>
<path d="M83.5 90.7h.1M83.5 94.3h.1M101.9 91.7h4.4M106.3 91.7h.1M81.3 115.7h.1M81.4 113.6l2.1 2.1M83.5 113.6l-2.2 2.1M83.5 115.7h.1M160.1 126.5h.1M160.1 124.3l2.2 2.2M162.3 124.3l-2.2 2.2M162.3 126.5h.1"/>
<path d="M81.3 148h.1M81.4 145.8l2.1 2.2M83.5 145.8l-2.2 2.2M83.5 148h.1"/>
</g>
<g font-size="7.2">
<text x="297.3" y="149">25-1-21</text>
<text x="297.3" y="156.2">R17 VCC</text>
<text x="346.5" y="156.2">GND</text>
<text x="320.6" y="226">25-2-4</text>
<text x="320.6" y="233.2">S1</text>
</g>
<g font-size="5.3">
<text x="327.2" y="156.2">에서</text>
<text x="359.3" y="156.2">로</text>
<text x="368.9" y="156.2">변경</text>
<text x="333.4" y="233.2">삭제</text>
</g>
<g font-size="4.2">
<text x="41.9" y="3.9">5</text>
<text x="125.6" y="3.9">4</text>
<text x="209.4" y="3.9">3</text>
<text x="293.1" y="3.9">2</text>
<text x="376.9" y="3.9">1</text>
<text x="0" y="40.8">D</text>
<text x="418.7" y="40.8">D</text>
<text x="0" y="114.8">C</text>
<text x="418.7" y="114.8">C</text>
<text x="0" y="188.7">B</text>
<text x="418.7" y="188.7">B</text>
<text x="0" y="262.7">A</text>
<text x="418.7" y="262.7">A</text>
</g>
<g font-size="3.2">
<text x="14.4" y="6.5">VCC_5</text>
<text x="358.2" y="10.1">VCC_5</text>
<text x="372.5" y="15.5">CN2</text>
<text x="23.7" y="20.8">R11</text>
<text x="374.3" y="23">1</text>
<text x="23.7" y="25.1">10K/1608</text>
<text x="310.2" y="29.4">U1.40</text>
<text x="310.2" y="25.8">U1.41</text>
<text x="326.7" y="24.4">U1.41</text>
<text x="326.7" y="28">U1.40</text>
<text x="374.3" y="26.5">2</text>
<text x="61.6" y="35.1">RST_M16</text>
<text x="310.2" y="33">U1.23</text>
<text x="326.7" y="31.5">U1.23</text>
<text x="326.7" y="35.1">U1.30</text>
<text x="374.3" y="30.1">3</text>
<text x="374.3" y="33.7">4</text>
<text x="95.7" y="37.3">U6</text>
<text x="310.2" y="36.6">U1.30</text>
<text x="310.2" y="40.2">U1.26</text>
<text x="326.7" y="38.7">U1.26</text>
<text x="374.3" y="37.3">5</text>
<text x="374.3" y="40.9">6</text>
<text x="23.3" y="42.3">C15</text>
<text x="23.3" y="45.9">104/1608</text>
<text x="88.9" y="42.2">4</text>
<text x="95" y="44.4">RESET</text>
<text x="132.8" y="44.4">PD4/OC1B</text>
<text x="153" y="42.2">13</text>
<text x="153" y="45.8">14</text>
<text x="374.3" y="44.4">7</text>
<text x="132.8" y="48">PD5/OC1A</text>
<text x="153" y="53">15</text>
<text x="326" y="49.5">R12 10K/1608</text>
<text x="374.3" y="48">8</text>
<text x="374.3" y="51.6">9</text>
<text x="134.9" y="58.8">PD7/OC2</text>
<text x="136.1" y="55.2">PD6/ICP</text>
<text x="153" y="56.6">16</text>
<text x="326" y="56.6">R13 10K/1608</text>
<text x="372.5" y="58.8">CON9</text>
<text x="88.9" y="60.2">8</text>
<text x="95" y="62.4">XTAL1</text>
<text x="134.5" y="66">PD2/INT0</text>
<text x="153" y="63.8">11</text>
<text x="88.9" y="67.3">7</text>
<text x="95" y="69.5">XTAL2</text>
<text x="134.5" y="69.5">PD3/INT1</text>
<text x="153" y="67.3">12</text>
<text x="134.8" y="76.7">PD0/RXD</text>
<text x="153" y="74.5">9</text>
<text x="41.6" y="79.5">U1.40</text>
<text x="41.6" y="83.1">U1.41</text>
<text x="87.1" y="78.1">40</text>
<text x="87.1" y="81.7">41</text>
<text x="95" y="80.3">PB0/T0</text>
<text x="95" y="83.9">PB1/T1</text>
<text x="135.1" y="80.3">PD1/TXD</text>
<text x="153" y="78.1">10</text>
<text x="87.1" y="85.2">42</text>
<text x="87.1" y="88.8">43</text>
<text x="95" y="87.4">PB2/AIN0</text>
<text x="358.2" y="85.3">VCC_5</text>
<text x="87.1" y="92.4">44</text>
<text x="88.9" y="96">1</text>
<text x="95" y="91">PB3/AIN1</text>
<text x="95" y="94.6">PB4/SS</text>
<text x="135" y="94.6">PC2/TCK</text>
<text x="153" y="92.4">21</text>
<text x="153" y="96">22</text>
<text x="374.3" y="92.8">CN3</text>
<text x="58.1" y="96">MOSI_M16</text>
<text x="58.1" y="99.6">MISO_M16</text>
<text x="88.9" y="99.6">2</text>
<text x="95" y="98.2">PB5/MOSI</text>
<text x="95" y="101.8">PB6/MISO</text>
<text x="134.7" y="98.2">PC3/TMS</text>
<text x="134.7" y="101.8">PC4/TDO</text>
<text x="153" y="99.6">23</text>
<text x="189.9" y="101">U1.23</text>
<text x="330.2" y="99.6">MOSI_M16</text>
<text x="374.3" y="98.2">1</text>
<text x="374.3" y="101.8">2</text>
<text x="58.1" y="103.2">SCK_M16</text>
<text x="88.9" y="103.1">3</text>
<text x="95" y="105.3">PB7/SCK</text>
<text x="136.3" y="105.3">PC5/TDI</text>
<text x="153" y="103.1">24</text>
<text x="153" y="106.7">25</text>
<text x="172.7" y="103.2">DIP_1</text>
<text x="330.2" y="103.2">RST_M16</text>
<text x="330.2" y="106.8">SCK_M16</text>
<text x="374.3" y="105.3">3</text>
<text x="15.5" y="112.5">SENS_OUT</text>
<text x="58.1" y="110.4">U1.37</text>
<text x="87.1" y="110.3">37</text>
<text x="87.1" y="113.9">36</text>
<text x="95" y="112.5">PA0/ADC0</text>
<text x="130.8" y="108.9">PC6/TOSC1</text>
<text x="130.8" y="112.5">PC7/TOSC2</text>
<text x="153" y="110.3">26</text>
<text x="189.9" y="111.8">U1.26</text>
<text x="189.9" y="108.2">BUZ_M16</text>
<text x="330.2" y="110.4">MISO_M16</text>
<text x="374.3" y="108.9">4</text>
<text x="374.3" y="112.5">5</text>
<text x="58.1" y="117.5">DIP_2</text>
<text x="87.1" y="117.5">35</text>
<text x="95" y="116.1">PA1/ADC1</text>
<text x="95" y="119.7">PA2/ADC2</text>
<text x="374.3" y="116.1">6</text>
<text x="58.1" y="121.1">DIP_3</text>
<text x="87.1" y="121">34</text>
<text x="87.1" y="124.6">33</text>
<text x="95" y="123.2">PA3/ADC3</text>
<text x="135.3" y="123.2">PC0/SCL</text>
<text x="153" y="121">19</text>
<text x="153" y="124.6">20</text>
<text x="189.9" y="122.6">M_OVLD</text>
<text x="374.3" y="121.5">CON6</text>
<text x="5.8" y="129.7">M_SEEK</text>
<text x="5.8" y="126.1">M_START</text>
<text x="87.1" y="128.2">32</text>
<text x="87.1" y="131.8">31</text>
<text x="95" y="126.8">PA4/ADC4</text>
<text x="95" y="130.4">PA5/ADC5</text>
<text x="134.9" y="126.8">PC1/SDA</text>
<text x="161.2" y="128.3">VCC_5</text>
<text x="5.8" y="133.3">M_RESET</text>
<text x="41.2" y="136.9">U1.30</text>
<text x="87.1" y="135.4">30</text>
<text x="95" y="134">PA6/ADC6</text>
<text x="95" y="137.6">PA7/ADC7</text>
<text x="141.9" y="137.6">VCC</text>
<text x="153" y="135.4">5</text>
<text x="21.5" y="142.6">R14 140F/1608</text>
<text x="141.9" y="141.1">VCC</text>
<text x="153" y="138.9">17</text>
<text x="153" y="142.5">38</text>
<text x="21.5" y="149.8">R15 140F/1608</text>
<text x="21.5" y="146.2">R16 140F/1608</text>
<text x="53.8" y="146.2">BC4</text>
<text x="53.8" y="149.8">104/1608</text>
<text x="87.1" y="146.1">27</text>
<text x="87.1" y="149.7">29</text>
<text x="95" y="148.3">AVCC</text>
<text x="141.9" y="144.7">VCC</text>
<text x="153" y="149.7">6</text>
<text x="95" y="151.9">AREF</text>
<text x="141.5" y="151.9">GND</text>
<text x="141.5" y="155.5">GND</text>
<text x="153" y="153.3">18</text>
<text x="358.2" y="153.3">VCC_5</text>
<text x="87.1" y="156.8">28</text>
<text x="95" y="159">AGND</text>
<text x="141.5" y="159">GND</text>
<text x="153" y="156.8">39</text>
<text x="96.7" y="165.5">ATMega16/TQFP44</text>
<text x="172" y="167.7">104/1608</text>
<text x="175.5" y="164.1">BC1</text>
<text x="186.3" y="167.7">104/1608</text>
<text x="189.9" y="164.1">BC3</text>
<text x="182.7" y="171.2">BC2</text>
<text x="368.9" y="171.2">R17 10K/1608</text>
<text x="179.1" y="174.8">104/1608</text>
<text x="368.9" y="174.8">R18 10K/1608</text>
<text x="368.9" y="178.4">R19 10K/1608</text>
<text x="330.2" y="185.5">DIP_3</text>
<text x="330.2" y="189.1">DIP_2</text>
<text x="238.5" y="197.7">POT1</text>
<text x="274" y="193.1">CN5</text>
<text x="330.2" y="192.7">DIP_1</text>
<text x="238.5" y="201.3">POT2</text>
<text x="274" y="198.5">1</text>
<text x="274" y="202.1">2</text>
<text x="45.5" y="209.9">VCC_3V3</text>
<text x="238.5" y="204.9">POT3</text>
<text x="274" y="205.6">3</text>
<text x="67" y="212.8">U17</text>
<text x="274" y="211">CON3</text>
<text x="60.2" y="221.3">1</text>
<text x="60.2" y="217.8">3</text>
<text x="66.3" y="220">VCC</text>
<text x="80.2" y="220">V+</text>
<text x="88.5" y="217.8">9</text>
<text x="103.9" y="221.4">R48</text>
<text x="114.6" y="221.4">0/1608</text>
<text x="181.6" y="217.1">VCC_3V3</text>
<text x="16.5" y="222.8">M_SDA</text>
<text x="16.5" y="226.4">M_SCL</text>
<text x="58.5" y="224.9">10</text>
<text x="66.3" y="223.5">SDA</text>
<text x="66.3" y="227.1">SCL</text>
<text x="79.5" y="227.1">RH</text>
<text x="88.5" y="224.9">6</text>
<text x="126.1" y="225">POT3</text>
<text x="60.2" y="228.5">4</text>
<text x="60.2" y="232.1">5</text>
<text x="66.3" y="230.7">A1</text>
<text x="78.7" y="230.7">RW</text>
<text x="88.5" y="228.5">7</text>
<text x="88.5" y="232.1">8</text>
<text x="126.1" y="232.1">POT1</text>
<text x="161.9" y="228.5">POT2</text>
<text x="192" y="232.1">C23</text>
<text x="261.5" y="232.1">R20</text>
<text x="293.7" y="232.1">CN4</text>
<text x="60.2" y="235.7">2</text>
<text x="66.3" y="237.9">GND</text>
<text x="66.3" y="234.3">A0</text>
<text x="80.1" y="234.3">RL</text>
<text x="103.9" y="239.3">R47 0/1608</text>
<text x="136.1" y="239.3">0/1608</text>
<text x="139.7" y="235.7">R49</text>
<text x="192" y="236.4">104/1608</text>
<text x="230" y="239.3">U1.37</text>
<text x="257.9" y="235.7">10K/1608</text>
<text x="289.4" y="239.2">1</text>
<text x="67.4" y="244.3">DS3501/10uSOP</text>
<text x="289.4" y="242.8">2</text>
<text x="253.6" y="255.4" transform="rotate(-90 253.6 255.4)">3</text>
<text x="293.7" y="253.6">CON2</text>
<text x="242.8" y="259" transform="rotate(-90 242.8 259)">2</text>
<text x="229.2" y="264.4">D3</text>
<text x="229.2" y="267.9">5.1V</text>
<text x="260.4" y="264.3">2</text>
<text x="261.5" y="271.5">VR1</text>
<text x="261.5" y="275.1">3296W 10K</text>
<text x="289.8" y="273.7">Title</text>
<text x="242.8" y="276.6" transform="rotate(-90 242.8 276.6)">1</text>
<text x="253.6" y="280.1" transform="rotate(-90 253.6 280.1)">1</text>
<text x="304.1" y="277.2">&lt;Title&gt;</text>
<text x="289.8" y="284.4">Size</text>
<text x="293.4" y="288">A4</text>
<text x="304.1" y="284.4">Document Number</text>
<text x="304.1" y="288">&lt;Doc&gt;</text>
<text x="408" y="284.4">Rev</text>
<text x="411.6" y="288">&lt;RevC</text>
<text x="289.8" y="295.1">Date:</text>
<text x="308.4" y="295.1">Wednesday, July 30, 2025</text>
<text x="361.4" y="295.1">Sheet</text>
<text x="379.3" y="295.1">2</text>
<text x="390.1" y="295.1">of</text>
<text x="400.8" y="295.1">3</text>
</g>
</svg>
